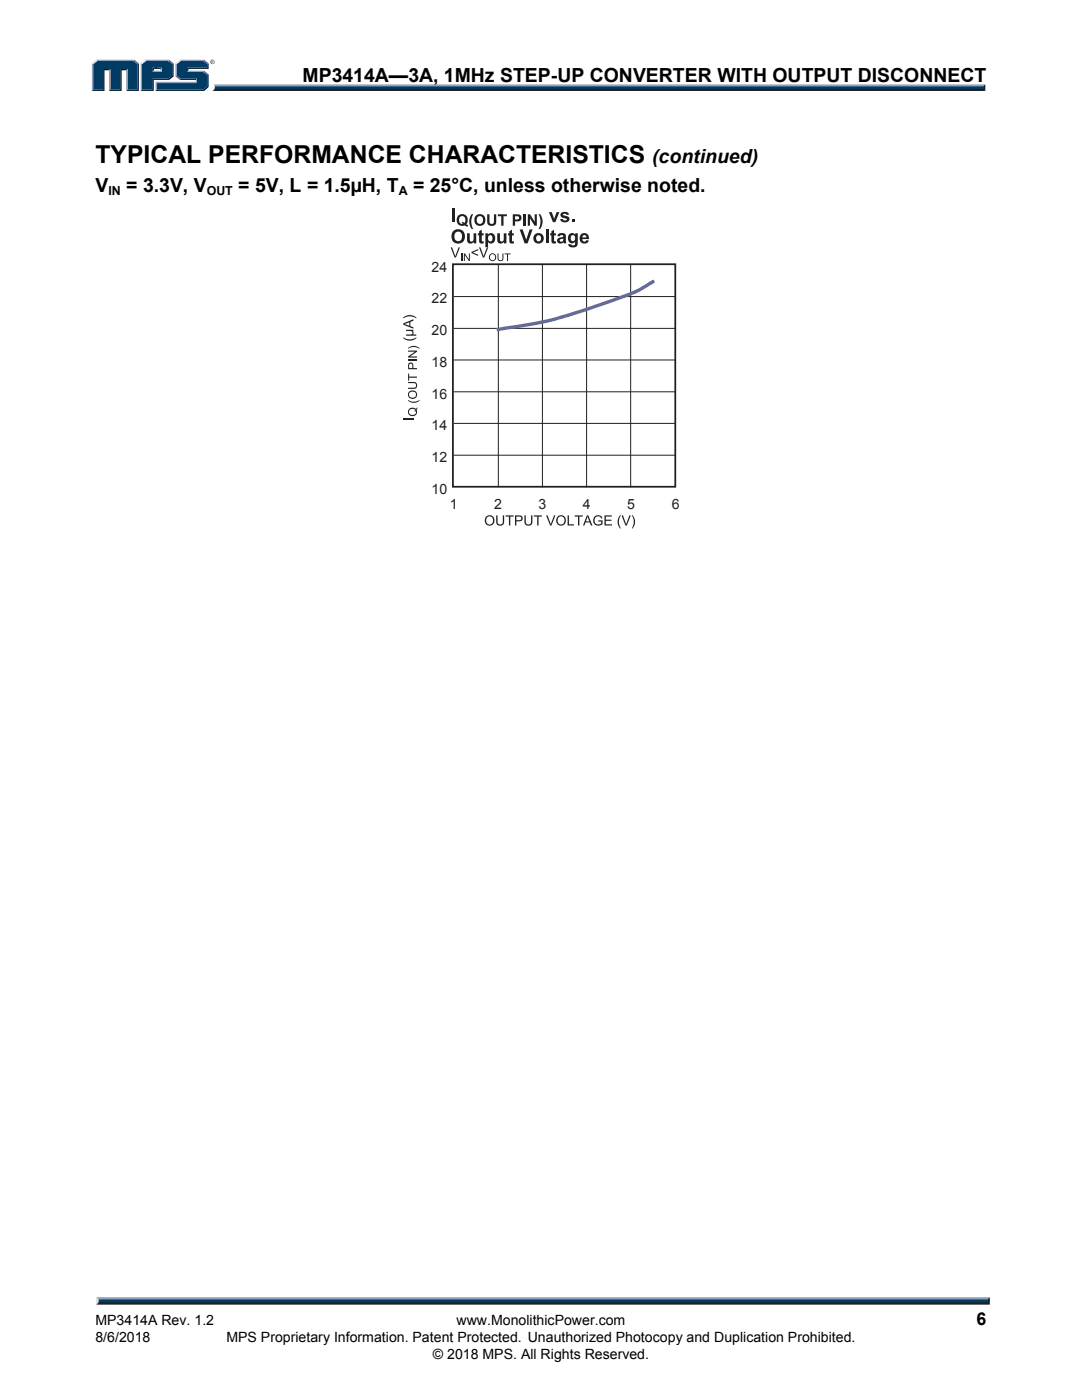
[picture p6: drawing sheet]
<svg xmlns="http://www.w3.org/2000/svg" width="216mm" height="279mm" viewBox="0 0 216 279" stroke-linecap="round" stroke-linejoin="round" font-family="sans-serif">
<path d="M19.6 259.6h177.5l.4 .8h-178.3z" fill="#231f20"/>
<path d="M19.2 258.9h178.3l-.4 .7h-177.5z" fill="#94a0b9"/>
<path d="M197.5 258.9v1.5l-.4-.5v-.6z" fill="#001339"/>
<path d="M19.6 259.3h177.5v.6h-177.5z" fill="#003b63"/>
<path d="M19.2 258.9l.4 .4v.6l-.4 .5z" fill="#dcddde"/>
<path d="M42.7 16.8h153.9l-.4 .7h-153.4z" fill="#94a0b9"/>
<path d="M42.8 17.5h153.4l.4 .7h-154.3l.4-.3z" fill="#231f20"/>
<path d="M196.2 17.2l.4-.4v1.4l-.4-.4z" fill="#001339"/>
<path d="M42.9 17.2h153.3v.6h-153.4z" fill="#003b63"/>
<path d="M42.7 16.8l.2 .5a.78 .78 0 0 1-.6 .9l.1-.1a1.23 1.23 0 0 0 .3-1.3z" fill="#dcddde"/>
<path d="M30.4 14.4l.3-.3h1.3l.3 .3z" fill="#94a0b9"/>
<g fill="#003b63">
<path d="M18.6 12.8l.8-.6h7.2l.8 .6v5.1h-2v-4.1h-1.4v4.1h-2v-4.1h-1.4v4.1h-2z"/>
<path d="M28.3 12.8l.8-.6h2.2v1.3h-.9v.9h1.9v-.9h-1.3v-1.3h2.6l.8 .6v2.3l-.8 .6h-3.2v2.2h-2.1z"/>
<path d="M31.3 16.6h8v-.9h-3.2l-.9-.6v-2.3l.9-.6h4.4l.9 .6v.7h-4.1v.9h3.2l.9 .6v2.2l-.9 .7h-9.2z"/>
</g>
<path d="M35.9 12h4.8" fill="none" stroke="#94a0b9" stroke-width=".26"/>
<path d="M35 12.6l.9-.7 .2 .3-.8 .6z" fill="#dcddde"/>
<path d="M35.1 12.6v2.7" fill="none" stroke="#94a0b9" stroke-width=".27"/>
<path d="M35 15.3l.3-.2 .8 .6-.2 .3z" fill="#547194"/>
<path d="M35.9 15.8h3.4" fill="none" stroke="#001339" stroke-width=".26"/>
<g fill="#94a0b9">
<path d="M31 16.3h8.1v-.3l.2-.3v.9h-8z"/>
<path d="M31 16.3l.3 .3v1.3l-.3 .3z"/>
</g>
<path d="M37.3 13.5h4.1v-.7l.2-.2v1.2h-4v.3l-.3 .3z" fill="#001339"/>
<path d="M37.3 14.2h3.4" fill="none" stroke="#94a0b9" stroke-width=".26"/>
<path d="M40.7 14.1l.9 .7-.2 .2-.9-.6z" fill="#547194"/>
<g fill="#001339">
<path d="M31 18.2l.3-.3h9.2l.9-.7v-2.2l.2-.2v2.6l-.9 .8z"/>
<path d="M30.4 15.7h3.2l.8-.6v-2.3l.2-.2v2.7l-.9 .7h-3v2.2h-2.6l.2-.3h2.1z"/>
</g>
<path d="M33.7 11.9l.9 .7-.2 .2-.8-.6z" fill="#547194"/>
<path d="M29 12h4.7" fill="none" stroke="#94a0b9" stroke-width=".26"/>
<path d="M28.1 12.6l.9-.7 .1 .3-.8 .6z" fill="#dcddde"/>
<path d="M28.2 12.6v5.6" fill="none" stroke="#94a0b9" stroke-width=".27"/>
<path d="M32 13.8l.3-.3v.9l-.3-.3z" fill="#94a0b9"/>
<g fill="#001339">
<path d="M30.4 13.5h1.9l-.3 .3h-1.3v.3l-.3 .3z"/>
<path d="M27.4 12.8l.3-.2v5.6h-2.5l.2-.3h2z"/>
</g>
<path d="M26.8 11.9l.9 .7-.3 .2-.8-.6z" fill="#547194"/>
<path d="M19.2 12h7.6" fill="none" stroke="#94a0b9" stroke-width=".26"/>
<path d="M18.3 12.6l.9-.7 .2 .3-.8 .6z" fill="#dcddde"/>
<path d="M18.5 12.6v5.6" fill="none" stroke="#94a0b9" stroke-width=".27"/>
<path d="M20.6 13.8h1.4l-.2 .2h-.9v4.2h-2.6l.3-.3h2z" fill="#001339"/>
<path d="M21.9 13.8v4.4" fill="none" stroke="#94a0b9" stroke-width=".27"/>
<path d="M24 13.8h1.4l-.2 .2h-.9v4.2h-2.5l.2-.3h2z" fill="#001339"/>
<path d="M25.3 13.8v4.4" fill="none" stroke="#94a0b9" stroke-width=".27"/>
<path d="M40.7 11.9l.9 .7-.2 .2-.9-.6z" fill="#547194"/>
<path d="M41.9 12.4a.45 .45 0 0 1 .9 0 .45 .45 0 0 1-.9 0zM42 12.4a.37 .37 0 0 0 .7 0 .37 .37 0 0 0-.7 0zM42.2 12.1l.3 .1 .1 .4-.3-.2-.1 .2zM42.3 12.2v.1h.1z" fill="#231f20"/>
<path d="M90.4 52.7h44.3v44.4h-44.3z" fill="none" stroke="#231f20" stroke-width=".35"/>
<g fill="#231f20">
<path d="M99 102.9h.3v1.1a.54 .54 0 0 0 .5 .7 .54 .54 0 0 0 .5-.7v-1.1h.3v1.1a.8 .8 0 0 1-.8 .9 .8 .8 0 0 1-.8-.9z"/>
<path d="M100.9 102.9h1.6v.2h-.7v1.8h-.2v-1.8h-.7z"/>
<path d="M104.6 102.9h.3v1.1a.54 .54 0 0 0 .5 .7 .54 .54 0 0 0 .6-.7v-1.1h.2v1.1a.8 .8 0 0 1-.8 .9 .8 .8 0 0 1-.8-.9z"/>
<path d="M106.5 102.9h1.6v.2h-.6v1.8h-.3v-1.8h-.7z"/>
<path d="M109 102.9h.3l.6 1.8 .7-1.8h.2l-.8 2h-.2z"/>
<path d="M113.3 102.9h.2v1.7h1v.3h-1.2z"/>
<path d="M114.7 102.9h1.6v.2h-.7v1.8h-.3v-1.8h-.6z"/>
<path d="M118.7 103a.93 .93 0 0 1 1.5 .4l-.2 .1a.75 .75 0 0 0-1.1-.3 .75 .75 0 0 0-.2 1.1 .83 .83 0 0 0 1.3 .2v-.4h-.6v-.3h.8v.8a1.09 1.09 0 0 1-1.6 0 1.09 1.09 0 0 1 .1-1.6z"/>
<path d="M120.6 102.9h1.5v.2h-1.2v.6h1.1v.2h-1.1v.7h1.2v.3h-1.5z"/>
<path d="M123.7 102.8h.2l-.2 .3a2.3 2.3 0 0 0 .2 2.4h-.2a2.04 2.04 0 0 1 0-2.7z"/>
<path d="M124 102.9h.3l.6 1.8 .7-1.8h.3l-.8 2h-.3z"/>
<path d="M126.1 102.8h.1a2.04 2.04 0 0 1 0 2.7h-.1a2.34 2.34 0 0 0 0-2.7z"/>
<path d="M90.2 41.6h.5v2.7h-.5z"/>
<path d="M94.1 42.7h.3l-.4 1.5 .4 1.5h-.3a2.52 2.52 0 0 1 0-3z"/>
<path d="M97.2 42.8h.5v1.2a.49 .49 0 0 0 .4 .7 .49 .49 0 0 0 .5-.7v-1.2h.4v1.2a.92 .92 0 0 1-.9 1.1 .92 .92 0 0 1-.9-1.1z"/>
<path d="M99.3 42.8h1.8v.4h-.6v1.8h-.5v-1.8h-.7z"/>
<path d="M104.4 42.8h.5v2.2h-.5z"/>
<path d="M105.3 42.8h.5l.9 1.5v-1.5h.4v2.2h-.4l-1-1.4v1.4h-.4z"/>
<path d="M107.5 42.7a.78 .78 0 0 1 .6 .7 2.53 2.53 0 0 1-.3 2.3h-.3l.3-1.5z"/>
<path d="M109.5 42.3h.6l.5 1.4 .5-1.4h.5l-.8 2h-.5z"/>
<path d="M112 42.5a1.03 1.03 0 0 1 1.6 .3l-.5 .1a.34 .34 0 0 0-.4-.3 .34 .34 0 0 0-.3 .3l.1 .1a1.06 1.06 0 0 1 1.1 .7 1 1 0 0 1-.9 .7 1 1 0 0 1-.9-.6l.5-.1a.39 .39 0 0 0 .4 .4 .39 .39 0 0 0 .4-.4 1.1 1.1 0 0 1-1.2-1z"/>
<path d="M114.1 43.8h.5v.5h-.5z"/>
<path d="M93.2 46.6h.5v.9a.44 .44 0 0 0 .1 .5 .44 .44 0 0 0 .5 .1l.2-.3v-1.2h.5v2h-.5v-.3a.72 .72 0 0 1-.8 .3 .72 .72 0 0 1-.5-.8z"/>
<path d="M95.6 46.2l.5-.4v.8h.4v.4h-.4v1l.1 .2 .3-.1v.4a.6 .6 0 0 1-.7 .1 .6 .6 0 0 1-.2-.7v-.9h-.2v-.4h.2z"/>
<path d="M99.2 46.6h.6v.9a.44 .44 0 0 0 0 .5 .44 .44 0 0 0 .5 .1l.2-.3v-1.2h.6v2h-.5v-.3a.72 .72 0 0 1-.9 .3 .72 .72 0 0 1-.5-.8z"/>
<path d="M101.6 46.2l.6-.4v.8h.3v.4h-.3v1l.1 .2 .2-.1 .1 .4a.6 .6 0 0 1-.8 .1 .6 .6 0 0 1-.2-.7v-.9h-.2v-.4h.2z"/>
<path d="M103.7 45.8h.6l.7 2 .7-2h.6l-1 2.8h-.6z"/>
<path d="M108.9 45.8h.6v2.8h-.6z"/>
<path d="M110 46.2l.6-.4v.8h.3v.4h-.3v1l.1 .2 .2-.1 .1 .4a.6 .6 0 0 1-.8 .1 .6 .6 0 0 1-.2-.7v-.9h-.2v-.4h.2z"/>
<path d="M89.9 49.4h.3l.6 1.8 .7-1.8h.3l-.8 2h-.3z"/>
<path d="M92 50.6h.2v1.5h-.2z"/>
<path d="M92.6 50.6h.2l.8 1.2v-1.2h.2v1.5h-.3l-.7-1.2v1.2h-.2z"/>
<path d="M94.1 50.3l1.3-.6v.3l-1.1 .4 1.1 .4v.3l-1.3-.6z"/>
<path d="M95.6 49.4h.3l.6 1.8 .7-1.8h.2l-.8 2h-.2z"/>
<path d="M99.3 50.6h.2v.9a.4 .4 0 0 0 .2 .4 .4 .4 0 0 0 .5-.2l.1-1.1h.2v.9a.6 .6 0 0 1-.6 .6 .6 .6 0 0 1-.6-.6z"/>
<path d="M100.7 50.6h1.2v.2h-.5v1.3h-.2v-1.3h-.5z"/>
<path d="M96.7 103.9a1.01 1.01 0 0 1 2 0 1.01 1.01 0 0 1-2 0zM97.2 103.2a.78 .78 0 0 0-.1 1.2 .78 .78 0 0 0 1.1 .1 .79 .79 0 0 0 .1-1.1 .79 .79 0 0 0-1.1-.2z"/>
<path d="M102.8 102.9h.7a.62 .62 0 0 1 .8 .5 .62 .62 0 0 1-.8 .7h-.5v.8h-.2zM103 103.1v.7h.8a.37 .37 0 0 0 .2-.5 .37 .37 0 0 0-.5-.2z"/>
<path d="M111 103.9a1.01 1.01 0 0 1 2 0 1.01 1.01 0 0 1-2 0zM111.5 103.2a.78 .78 0 0 0-.2 1.2 .78 .78 0 0 0 1.1 .1 .79 .79 0 0 0 .1-1.1 .79 .79 0 0 0-1-.2z"/>
<path d="M117.1 102.9h.3l.8 2h-.3l-.2-.6h-.9l-.2 .6h-.3zM117.2 103.1l-.3 .9h.7z"/>
<path d="M91.4 43a1.18 1.18 0 0 1 1.7 .1 1.18 1.18 0 0 1-.1 1.7l.4 .1-.2 .4-.5-.3a1.19 1.19 0 0 1-1.4-.4 1.19 1.19 0 0 1 .1-1.6zM91.8 43.3a.78 .78 0 0 0-.2 .9 .78 .78 0 0 0 .8 .5l-.3-.2 .1-.2 .5 .2a.74 .74 0 0 0 .1-1 .74 .74 0 0 0-1-.2z"/>
<path d="M95 43a1.14 1.14 0 0 1 1.6 .2 1.14 1.14 0 0 1-.2 1.6 1.14 1.14 0 0 1-1.6-.3l-.1-.8zM95.3 43.3a.77 .77 0 0 0-.1 1 .77 .77 0 0 0 .9 .3 .75 .75 0 0 0 .3-1.1 .75 .75 0 0 0-1.1-.2z"/>
<path d="M102.3 42.8h.8a.75 .75 0 0 1 1 .7 .75 .75 0 0 1-1 .7h-.3v.8h-.5zM102.8 43.2v.6h.5a.32 .32 0 0 0 .3-.4 .32 .32 0 0 0-.4-.2z"/>
<path d="M90.5 46.1a1.4 1.4 0 0 1 1.9 .2 1.4 1.4 0 0 1-.1 1.9 1.4 1.4 0 0 1-2-.2 1.73 1.73 0 0 1 .2-1.9zM90.9 46.5a.94 .94 0 0 0-.2 1.1 .94 .94 0 0 0 1.1 .4 .94 .94 0 0 0 .4-1.2 .94 .94 0 0 0-1.2-.5z"/>
<path d="M96.9 46.6h.4v.3a.83 .83 0 0 1 1.1-.3 .83 .83 0 0 1 .4 1 .83 .83 0 0 1-.4 .9 .83 .83 0 0 1-1-.2v1h-.5zM97.5 47.1a.58 .58 0 0 0-.1 .7 .58 .58 0 0 0 .7 .2 .58 .58 0 0 0 .2-.7 .58 .58 0 0 0-.8-.2z"/>
<path d="M106.4 47.6a1.05 1.05 0 0 1 2.1 0 1.05 1.05 0 0 1-2.1 0zM107.1 47.1a.56 .56 0 0 0 0 .8 .56 .56 0 0 0 .8 0 .56 .56 0 0 0-.1-.7 .56 .56 0 0 0-.7-.1z"/>
<path d="M111.4 46.8a.88 .88 0 0 1 .9-.3 .88 .88 0 0 1 .6 .8l.1 1.3h-.5l-.1-.3a.65 .65 0 0 1-1 .2 .65 .65 0 0 1 .2-1.1l.8-.1a.36 .36 0 0 0-.3-.4 .36 .36 0 0 0-.4 .3l-.5-.1zM111.8 47.8a.35 .35 0 0 0 .3 .5 .35 .35 0 0 0 .3-.6v-.1z"/>
<path d="M113.6 46.8l.6-.3 .6 .3v-.2h.5v1.8a.97 .97 0 0 1-.8 1 .97 .97 0 0 1-1.1-.7l.6 .1a.4 .4 0 0 0 .5 .2 .4 .4 0 0 0 .3-.5v-.3a.87 .87 0 0 1-1.2 .2 .87 .87 0 0 1-.2-1.2zM114 47.1a.56 .56 0 0 0-.1 .7 .56 .56 0 0 0 .7 .2 .56 .56 0 0 0 .1-.8 .56 .56 0 0 0-.7-.1z"/>
<path d="M115.9 46.8a.96 .96 0 0 1 1.2-.2 .96 .96 0 0 1 .4 1.1h-1.3a.4 .4 0 0 0 .3 .5 .4 .4 0 0 0 .5-.3l.5 .1a1.01 1.01 0 0 1-1.4 .5 1.01 1.01 0 0 1-.3-1.5zM116.3 47l-.1 .4h.8l-.2-.5z"/>
<path d="M97.6 51.3a.76 .76 0 0 1 1.5 0 .76 .76 0 0 1-1.5 0zM97.8 51.3a.57 .57 0 0 0 1.1 0 .57 .57 0 0 0-1.1 0z"/>
</g>
<path d="M80.5 83.5h2" fill="none" stroke="#231f20" stroke-width=".27"/>
<g fill="#231f20">
<path d="M81.4 79.8l.2 .1a2.01 2.01 0 0 0 2.1-.1 1.47 1.47 0 0 1-1.9 .4l-.4-.2z"/>
<path d="M81.4 76.2h1.1a.7 .7 0 0 1 .7 .7 .7 .7 0 0 1-.7 .7h-1.1v-.2h1.1a.47 .47 0 0 0 .5-.5 .47 .47 0 0 0-.5-.4h-1.1z"/>
<path d="M81.4 74.6h.2v.6h1.6v.2h-1.6v.6h-.2z"/>
<path d="M81.4 71.8h1.8v.2h-1.8z"/>
<path d="M81.4 70h1.8v.2l-1.4 .9h1.4v.3h-1.8v-.3l1.4-.9h-1.4z"/>
<path d="M81.4 69.5a1.78 1.78 0 0 1 2.3 0v.1a2.04 2.04 0 0 0-2.3 0z"/>
<path d="M80.4 67.3l.4 .2a2.3 2.3 0 0 0 2.3-.2v.2a2.03 2.03 0 0 1-2.7 0z"/>
<path d="M81 65.8h1.5v.2h-.2a.43 .43 0 0 1 0 .8h.8v.2h-2.1v-.2l.9-.1a.34 .34 0 0 0 .4-.3 .34 .34 0 0 0-.4-.3h-.9z"/>
<path d="M80.4 63.4a2.03 2.03 0 0 1 2.7 0v.1a2.33 2.33 0 0 0-2.7 0z"/>
<path d="M81.6 81.6a1.03 1.03 0 0 1 1.4 0l.2-.3 .1 .1a.59 .59 0 0 0-.1 .8 .9 .9 0 0 1-1.2 .8 .9 .9 0 0 1-.4-1.4zM81.8 81.8a.67 .67 0 0 0 .4 1 .67 .67 0 0 0 .8-.8l-.1 .2-.2-.1 .2-.3-.4-.2z"/>
<path d="M81.5 78.7a.88 .88 0 0 1 1.7 0 .88 .88 0 0 1-1.7 0zM81.8 78.3a.65 .65 0 0 0 .1 .9 .65 .65 0 0 0 .9 0 .65 .65 0 0 0 0-.9l-.5-.1z"/>
<path d="M81.6 72.5a.55 .55 0 0 1 .6-.1 .55 .55 0 0 1 .3 .6v.5h.7v.2h-1.8l.1-.9zM81.7 72.7l-.1 .8h.7l-.1-.8-.2-.1z"/>
<path d="M80.5 64.5l2-.8v.3l-.6 .2v.9l.6 .2v.3l-2-.8zM80.7 64.7l1 .3v-.7z"/>
</g>
<path d="M90.6 59.2h44.1M99.4 52.9v44.3M108.2 52.9v44.3M117 52.9v44.3M125.8 52.9v44.3M90.6 78.2h44.1M90.6 71.8h44.1M90.6 65.5h44.1M90.6 90.8h44.1M90.6 84.5h44.1" fill="none" stroke="#231f20" stroke-width=".2"/>
<path d="M130.2 56.3l-1.3 .8a34.4 34.4 0 0 1-8.1 3.3 85.2 85.2 0 0 1-21.4 5.4" fill="none" stroke="#666a96" stroke-width=".68"/>
<text font-size="4.9" x="19" y="32.6">TYPICAL PERFORMANCE CHARACTERISTICS</text>
<g font-size="3.9">
<text x="60.4" y="16.3">MP3414A—3A, 1MHz STEP-UP CONVERTER WITH OUTPUT DISCONNECT</text>
<text x="130.1" y="32.6">(continued)</text>
<text x="19" y="38.3">V</text>
<text x="25.2" y="38.3">= 3.3V, V</text>
<text x="47.5" y="38.3">= 5V, L = 1.5µH, T</text>
<text x="82.4" y="38.3">= 25°C, unless otherwise noted.</text>
</g>
<text font-size="3.5" x="194.9" y="264.5">6</text>
<g font-size="2.8" fill="#231f20">
<text x="86.1" y="54.3">24</text>
<text x="86.1" y="60.6">22</text>
<text x="86.1" y="66.9">20</text>
<text x="86.1" y="73.2">18</text>
<text x="86.1" y="79.6">16</text>
<text x="86.1" y="85.9">14</text>
<text x="86.1" y="92.2">12</text>
<text x="86.1" y="98.5">10</text>
<text x="89.8" y="101.5">1</text>
<text x="98.6" y="101.5">2</text>
<text x="107.5" y="101.5">3</text>
<text x="116.3" y="101.5">4</text>
<text x="125.2" y="101.5">5</text>
<text x="134" y="101.5">6</text>
</g>
<g font-size="2.8">
<text x="19" y="267.9">8/6/2018</text>
<text x="19" y="264.5">MP3414A Rev. 1.2</text>
<text x="45.2" y="267.9">MPS Proprietary Information. Patent Protected. Unauthorized Photocopy and Duplication Prohibited.</text>
<text x="91.1" y="264.5">www.MonolithicPower.com</text>
<text x="86.4" y="271.1">© 2018 MPS. All Rights Reserved.</text>
</g>
<g font-size="2.5">
<text x="21.6" y="38.9">IN</text>
<text x="41.3" y="38.9">OUT</text>
<text x="79.6" y="38.9">A</text>
</g>
</svg>
